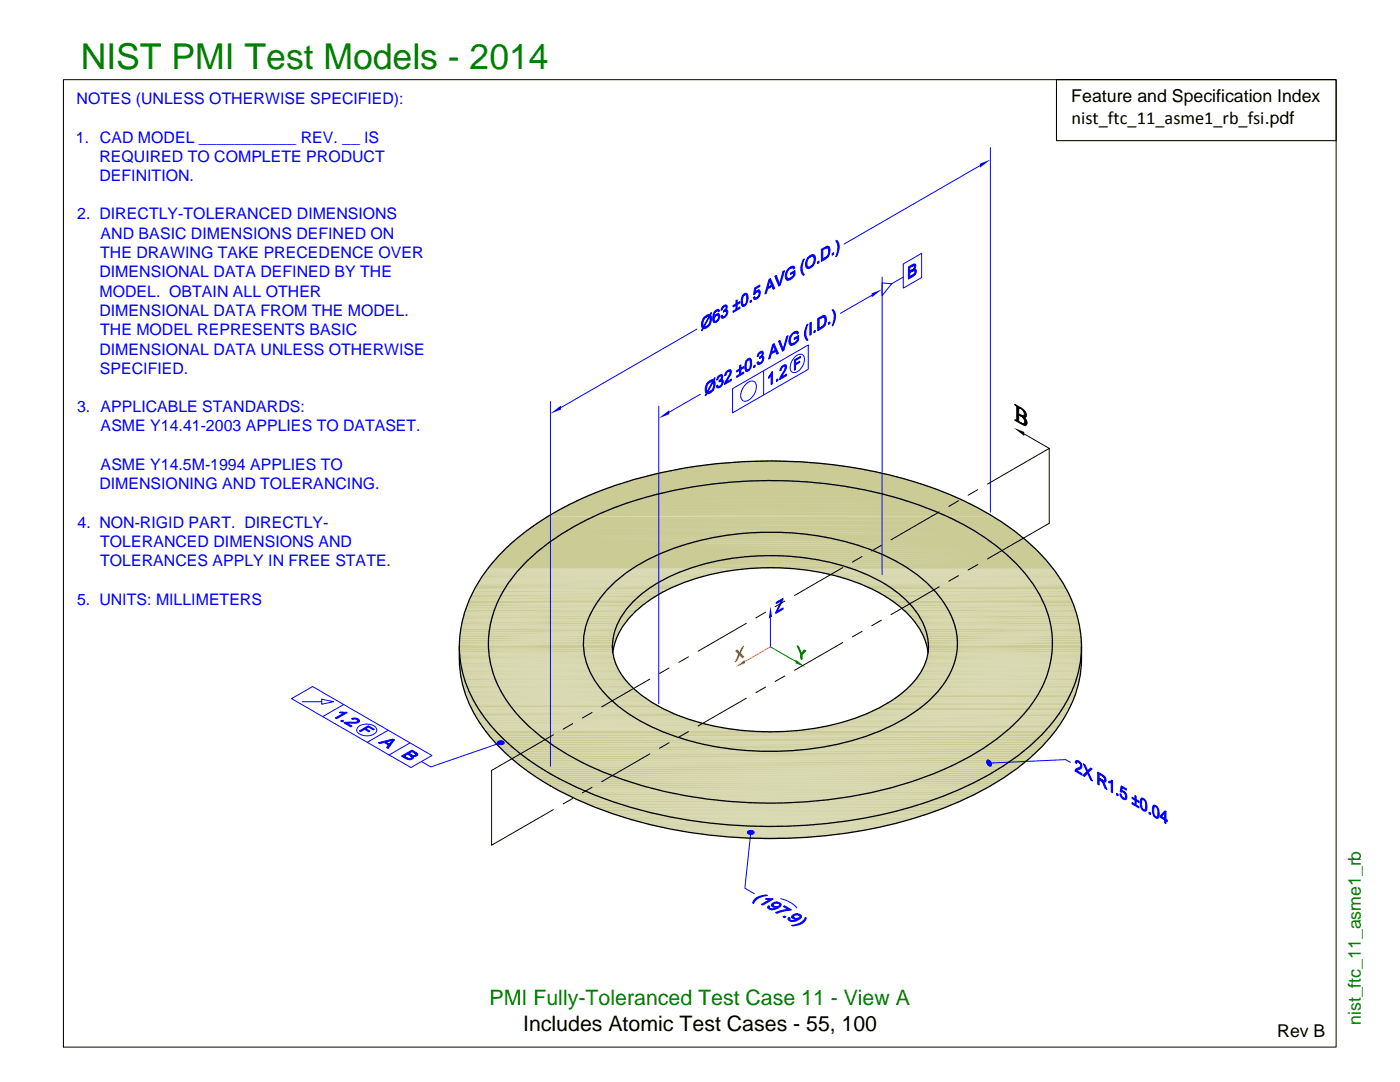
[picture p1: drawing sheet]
<svg xmlns="http://www.w3.org/2000/svg" width="279mm" height="216mm" viewBox="0 0 279 216" stroke-linecap="round" stroke-linejoin="round" font-family="sans-serif">
<path d="M153 92h1.5z" fill="#cbcb95"/>
<g fill="none" stroke="#cbcb95" stroke-width=".2">
<path d="M115.6 99.7h76.3M116.2 99.5h75.1M116.8 99.2h73.9M117.4 98.9h72.7M118 98.7h71.5M118.6 98.4h70.3M119.2 98.2h69.1M119.8 97.9h67.9M120.5 97.7h66.5M121.1 97.5h65.3M121.8 97.2h64M122.4 97h62.7"/>
<path d="M123 96.8h61.5M123.7 96.6h60.1M124.4 96.4h58.8M125 96.1h57.5M125 96h57.5M125.7 95.9h56.1M126.3 95.6h54.9M126.3 95.7h54.9M127 95.5h53.5M127.7 95.3h52.1M127.7 95.4h52.1M128.4 95.2h50.7"/>
<path d="M128.4 95.1h50.7M129.1 95h49.3M129.1 94.9h49.3M129.8 94.8h48M129.8 94.7h48M130.5 94.7h46.6M130.5 94.6h46.6M131.1 94.4h45.3M131.1 94.5h45.3M131.8 94.3h43.9M132.5 94.2h42.5M132.5 94.1h42.5"/>
<path d="M133.2 94h41.1M133.9 93.9h39.7M133.9 93.8h39.7M134.7 93.8h38.1M134.7 93.7h38.1M135.4 93.6h36.7M136.1 93.5h35.3M136.1 93.4h35.3M136.8 93.4h33.9M136.8 93.3h33.9M137.5 93.2h32.5M137.5 93.3h32.5"/>
<path d="M138.2 93.2h31.1M138.2 93.1h31.1M139 93h29.6M139.7 92.9h28.1M140.4 92.8h26.7M141.2 92.7h25.1M141.2 92.8h25.1M141.9 92.7h23.7M141.9 92.6h23.7M142.6 92.5h22.3M143.4 92.5h20.7M144.1 92.4h19.3"/>
<path d="M145.6 92.3h16.3M146.3 92.2h14.9M147.8 92.1l11.9 .1M148.5 92.1h10.5M150.8 92h5.9M158.2 92.1h-8.9M162.7 92.3l-17.9 .1M93.6 119.7h36.3M93.7 119.5h36.3M93.9 119.2h36.7M94.1 118.7h37.3M94.3 118.3h37.8"/>
<path d="M94.3 118.2h38.1M94.5 117.8h38.5M94.6 117.7h38.8M94.8 117.3h39.1M95.1 116.9h39.8M95.3 116.4h40.7M95.4 116.1h41.7M95.6 115.9h42.1M95.6 116h41.5M95.7 115.7h42.5M95.8 115.6h42.6M95.8 115.5h43"/>
<path d="M95.9 115.4h43.5M96.1 115.2h43.7M96.1 115.1h43.9M96.2 115h44.4M96.3 114.9h44.9M96.4 114.8h45.1M96.4 114.7h45.4M96.5 114.6h45.9M96.6 114.4h46.4M96.7 114.3h46.7M96.7 114.3h47M96.8 114.2h47.5"/>
<path d="M96.9 114.1h48M96.9 114h48.7M97.1 113.8h49.8M97.2 113.7h50.3M97.2 113.6h51M97.3 113.5h51.5M97.4 113.3h54M97.5 113.3h112.6M97.7 113h112.1M98 112.6h111.5M98.4 112.2h110.7M98.7 111.8h110.1"/>
<path d="M99.1 111.4h109.3M99.4 111h108.7M99.8 110.6h107.9M100.2 110.2h107.1M100.6 109.8h106.3M101 109.4h105.5M101.4 109h104.7M101.8 108.6h103.9M102.2 108.2h103.1M102.7 107.9h102.2M103.1 107.5h101.3M103.5 107.1h100.5"/>
<path d="M104 106.8h99.5M104.5 106.4h98.6M104.9 106h97.7M105.4 105.7h96.7M105.9 105.3h95.7M106.4 105h94.7M106.8 104.6h93.9M107.3 104.3h92.9M107.8 104h91.9M108.4 103.7h90.8M108.9 103.3h89.7M109.9 102.7h87.7"/>
<path d="M110.5 102.4h86.5M111 102.1h85.5M111.6 101.8h84.3M112.1 101.5h83.3M112.7 101.2h82.1M113.2 100.9h81.1M113.8 100.6h79.9M114.4 100.3h78.7M115 100h77.5M146.2 113.8l-49.2 .1M149.6 113.4l-52.3 .1M150.8 113.4h-53.4"/>
<path d="M156.1 113.3h54M156.7 113.4h53.4M157.9 113.4l52.3 .1M158.7 113.5h51.5M159.3 113.6h51M160 113.7h50.4M160.7 113.8h49.7M161.3 113.8l49.2 .1M161.9 114h48.7M162.6 114.1h48.1M163.2 114.2h47.5M163.8 114.3h47"/>
<path d="M164.1 114.3h46.7M164.5 114.4h46.4M165.1 114.6h45.9M165.7 114.7h45.4M166 114.8h45.1M166.3 114.9h44.9M166.9 115h44.4M167.5 115.1h43.9M167.7 115.2h43.8M168.1 115.4h43.5M168.7 115.5h43M169.1 115.6h42.6"/>
<path d="M169.3 115.7h42.5M169.8 115.9h42.1M170.4 116h41.5M170.4 116.1h41.7M171.5 116.4h40.7M172.6 116.9h39.8M173.6 117.3h39.1M174.1 117.7h38.8M174.5 117.8h38.5M175.1 118.2h38.1M175.4 118.3h37.8M176.1 118.7h37.3"/>
<path d="M176.9 119.2h36.7M177.4 119.5h36.4M177.6 119.7h36.3M91.7 128.6h30.9M91.7 129.1h30.8M91.7 130.3h30.6M91.7 130.5h30.6M91.7 130.7h30.7M91.7 130.8h30.7M91.7 131h30.8M91.7 131.2h30.8M91.7 131.4h30.9"/>
<path d="M91.7 131.5h30.9M91.7 131.6h30.9M91.7 131.7h31M91.7 131.9h31M91.7 128h31.1M91.7 132h31M91.7 132.1h31.1M91.7 132.2h31.1M91.7 132.4h31.2M91.7 132.5h31.2M91.7 127.6h31.3M91.7 132.6h31.3"/>
<path d="M91.7 132.8h31.4M91.7 132.9h31.4M91.7 133h31.5M91.7 133.1h31.5M91.8 127.2h31.3M91.8 133.3h31.5M91.8 133.5h31.6M91.8 133.6h31.6M91.8 133.7h31.7M91.8 126.7h31.6M91.8 133.8h31.8M91.8 126.6h31.6"/>
<path d="M91.8 134h31.9M91.8 134.1h31.9M91.8 134.2h32M91.9 126.1h31.7M91.9 134.3h32M91.9 134.5h32.1M91.9 134.6h32.2M91.9 125.7h31.9M91.9 134.7h32.3M91.9 134.9h32.4M92 135.1h32.4M92 125.3h32.1"/>
<path d="M92 135.2h32.5M92 135.3h32.5M92 135.4h32.7M92.1 135.6h32.7M92.1 124.7h32.4M92.1 135.7h32.8M92.1 135.8h32.9M92.1 135.9h33M92.2 124.3h32.6M92.2 136.1h33.1M92.2 136.2h33.1M92.2 136.3h33.2"/>
<path d="M92.3 123.9h32.9M92.3 136.5h33.3M92.3 123.7h33M92.3 136.6h33.5M92.4 136.7h33.4M92.4 136.8h33.5M92.4 137h33.7M92.4 123.3h33.2M92.4 137.2h33.9M92.5 137.3h33.9M92.5 137.4h34M92.5 122.9h33.5"/>
<path d="M92.5 137.5h34.2M92.6 137.7h34.3M92.6 137.8h34.3M92.6 137.9h34.4M92.7 122.3h33.9M92.7 138h34.5M92.8 138.2h34.6M92.8 138.3h34.8M92.8 121.9h34.1M92.8 138.4h34.9M92.9 138.5h35M92.9 138.7h35.2"/>
<path d="M92.9 121.5h34.5M93 138.8h35.2M93 121.4h34.6M93 138.9h35.3M93 139h35.5M93.1 139.2h35.6M93.1 121h34.9M93.2 139.3h35.7M93.2 139.4h35.8M93.2 139.5h36M93.3 120.6h35.3M93.3 139.6h36.1"/>
<path d="M93.3 120.4h35.5M93.3 139.8h36.4M93.4 139.9h36.3M93.4 140h36.5M93.5 120.1h35.7M177.6 140h36.5M177.7 139.9h36.4M177.8 139.8h36.4M178.1 139.6h36.1M178.3 120.1h35.7M178.3 139.5h36M178.5 139.4h35.8"/>
<path d="M178.5 139.3h35.9M178.7 120.4h35.5M178.8 139.2h35.6M178.9 120.6h35.3M179 139h35.5M179.2 138.9h35.3M179.2 138.8h35.3M179.4 138.7h35.2M179.5 121h34.9M179.6 138.5h35.1M179.9 138.4h34.8M179.9 121.4h34.6"/>
<path d="M179.9 138.3h34.8M180.1 138.2h34.7M180.1 121.5h34.5M180.3 138h34.5M180.5 137.9h34.3M180.5 137.8h34.4M180.6 121.9h34.1M180.7 137.7h34.2M180.8 137.5h34.2M180.9 122.3h33.9M181 137.4h34M181.1 137.3h33.9"/>
<path d="M181.2 137.2h33.9M181.4 137h33.7M181.5 122.9h33.5M181.6 136.8h33.5M181.7 136.8h33.5M181.7 136.6h33.5M181.9 123.3h33.2M181.9 136.5h33.3M182.1 136.3h33.2M182.2 136.2h33.1M182.2 123.7h33M182.2 136.1h33.1"/>
<path d="M182.3 123.9h32.9M182.4 135.9h33M182.5 135.8h32.9M182.6 135.7h32.8M182.7 135.6h32.7M182.7 124.3h32.6M182.8 135.4h32.7M182.9 135.3h32.6M183 124.7h32.4M183 135.2h32.5M183.1 135.1h32.4M183.2 134.9h32.4"/>
<path d="M183.3 134.7h32.3M183.4 125.3h32.1M183.4 134.7h32.2M183.5 134.5h32.1M183.6 134.3h32M183.7 125.7h31.9M183.7 134.2h32M183.7 134.1h32M183.8 134h31.9M183.9 126.1h31.7M183.9 133.8h31.8M184 133.7h31.7"/>
<path d="M184.1 133.6h31.6M184.1 126.6h31.6M184.1 133.5h31.7M184.1 126.7h31.6M184.2 133.3h31.6M184.3 133.1h31.5M184.4 132.9h31.4M184.4 127.2h31.4M184.4 132.8h31.4M184.5 132.6h31.3M184.6 127.6h31.2M184.6 132.5h31.2"/>
<path d="M184.6 132.4h31.2M184.7 132.2h31.1M184.7 128h31.1M184.7 132.1h31.1M184.8 132h31M184.8 131.9h31M184.8 131.7h31M184.9 128.6h30.9M184.9 131.6h30.9M185 131.3h30.8M185 131.5h30.8M185 131.2h30.8"/>
<path d="M185 129.1h30.8M185 131h30.8M185.1 130.8h30.7M185.1 130.7h30.7M185.2 130.5h30.6M185.2 130.3h30.6M93.5 140.1h36.7M93.5 140.3h36.9M93.6 140.4h37M93.6 140.5h37.1M93.7 140.6h37.2M93.7 140.7h37.5"/>
<path d="M93.8 140.9h37.6M93.9 140.9h37.5M93.9 141h37.8M93.9 141.1h38.1M94 141.3h38.3M94.1 141.4h38.3M94.1 141.5h38.4M94.1 141.6h38.7M94.2 141.7h38.9M94.3 141.8h39.1M94.4 141.9h39.1M94.4 142h39.3"/>
<path d="M94.4 142.1h39.6M94.6 142.4h40M94.9 142.9h41M95 143.1h41.4M95.2 143.4h42.1M95.2 143.5h42.5M95.5 143.9h43.4M95.6 144h43.5M95.6 144.1h44.1M95.7 144.3h44.7M95.8 144.4h44.9M95.9 144.5h45.2"/>
<path d="M95.9 144.6h45.9M96.1 144.8h46.4M96.2 144.9h46.7M96.2 145h47.1M96.3 145.1h47.7M96.4 145.2h48.3M96.5 145.4h48.9M96.6 145.4h49.1M96.6 145.5h49.6M96.6 145.6h50.3M96.7 145.6h51M96.8 145.7h51.6"/>
<path d="M96.8 145.8h52.4M96.9 145.9h53M96.9 145.9h53.8M96.9 146h55.3M97 146h113.5M97.3 146.5h112.9M97.7 146.9h112.1M98.1 147.4h111.3M98.5 147.9h110.5M99 148.4h109.6M99.4 148.8h108.7M99.8 149.3h107.9"/>
<path d="M100.3 149.8h106.9M100.8 150.2h105.9M101.3 150.7h104.9M101.8 151.1h103.9M102.3 151.6h102.9M102.8 152h101.9M103.3 152.4h100.9M103.9 152.9h99.7M104.4 153.3h98.7M105 153.7h97.5M105.6 154.1h96.4M106.1 154.5h95.3"/>
<path d="M106.7 154.9h94.1M107.3 155.3h92.9M107.9 155.7h91.7M108.6 156.1h90.3M109.2 156.5h89.1M109.9 156.9h87.8M110.5 157.3h86.5M111.2 157.6h85.1M111.9 158h83.7M112.6 158.3h82.3M113.2 158.7h81M114 159h79.5"/>
<path d="M114.7 159.4h78.1M115.4 159.7h76.7M156.8 145.9h53.8M157.6 145.9h53M158.3 145.8h52.4M159.1 145.7h51.6M159.8 145.6h51M160.6 145.6h50.3M161.2 145.5h49.7M161.3 145.5h49.6M162.1 145.4h48.9M162.8 145.2h48.3"/>
<path d="M163.5 145.1h47.7M164.2 145h47M164.3 145h47M165 144.8h46.4M165.7 144.6h45.9M166.4 144.6h45.2M166.5 144.5h45.2M167.1 144.3h44.7M167.8 144.1h44.1M168.4 144h43.5M169.8 143.6h42.4M170 143.5h42.3"/>
<path d="M171.1 143.1h41.4M171.4 143h41.2M172.3 142.6h40.5M172.7 142.5h40.2M172.9 142.4h40M173.2 142.2h39.8M173.5 142.1h39.6M173.8 142h39.3M173.9 142h39.2M174.1 141.8h39.1M174.4 141.7h38.9M174.7 141.6h38.7"/>
<path d="M175 141.4h38.4M175 141.5h38.4M175.2 141.3h38.3M175.5 141.1h38.1M175.8 141h37.8M175.9 141h37.7M176 140.9h37.7M176.3 140.7h37.5M176.6 140.6h37.2M176.8 140.5h37M176.9 140.4h37M177.1 140.3h36.9"/>
<path d="M177.3 140.1h36.7M210.5 146h-55.9M116.1 160.1h75.3M116.9 160.4h73.7M117.6 160.7h72.3M118.4 161h70.7M118.6 161.1h70.3M119.1 161.3h69.3M119.4 161.4h68.7M119.9 161.6h67.7M120.2 161.7h67.1M120.7 161.9h66.1"/>
<path d="M120.9 162h65.7M121.5 162.1h64.5M121.8 162.3h64M122.3 162.4h62.9M122.5 162.5h62.5M123.1 162.7h61.3M123.3 162.8h60.9M123.9 162.9h59.7M124.2 163.1h59.2M124.7 163.2h58.1M125 163.3h57.5M125.5 163.4h56.5"/>
<path d="M125.8 163.6h55.9M126.3 163.7h54.9M126.6 163.8h54.3M127.2 163.9h53.1M127.5 164h52.5M128 164.1h51.5M128.3 164.2h50.9M128.9 164.3h49.7M129.2 164.5h49.2M129.7 164.6h48.1M130 164.7h47.5M130.6 164.8h46.3"/>
<path d="M130.9 164.9h45.8M131.4 165h44.7M131.7 165.1h44.1M132.3 165.2h42.9M132.6 165.2h42.3M133.2 165.3h41.1M133.5 165.4h40.6M134 165.5h39.5M134.3 165.6h38.9M134.9 165.7h37.7M135.2 165.7h37.1M135.8 165.8h35.9"/>
<path d="M136.1 165.9h35.3M136.7 166h34.1M137 166h33.5M137.6 166.1h32.3M137.9 166.2h31.7M138.5 166.2h30.5M138.8 166.3h29.9M139.4 166.4h28.7M139.7 166.4h28.1M140.3 166.5h26.9M140.6 166.5h26.3M141.2 166.6h25.1"/>
<path d="M141.5 166.7h24.5M142.1 166.7h23.3M142.4 166.7h22.7M143 166.8h21.5M143.3 166.8h20.9M143.9 166.9h19.7M144.2 166.9h19.1M145.2 167h17.2M145.8 167h15.9M146.1 167.1h15.4M147 167.1h13.5M147.9 167.2h11.7"/>
<path d="M148.8 167.2h9.9M150.4 167.3h6.7M152.2 167.3h3"/>
</g>
<g fill="none" stroke="#cbcb95" stroke-width=".21">
<path d="M121.8 97.1h64M123 96.7h61.5M123.7 96.5h60.1M124.4 96.2h58.8M125.7 95.8h56.1M94.9 117h40M95.1 116.8h40.3M95.2 116.6h40.8M95.3 116.3h41.2M171 116.3h41.2M171.5 116.6h40.8M172.1 116.8h40.3"/>
<path d="M172.6 117h40M92 125.1h32.3M92.6 122.5h33.8M181.1 122.5h33.8M183.2 125.1h32.3M184.7 128.2h31.1M95.3 143.7h43.1M114.2 159.2h79.1M114.9 159.6h77.7M168.4 143.9h43.6M169.1 143.7h43.1M116.4 160.2h74.7"/>
<path d="M117.1 160.5h73.3M117.9 160.8h71.7"/>
</g>
<g fill="none" stroke="#cbcb95" stroke-width=".23">
<path d="M119.2 98.1h69.1M120.5 97.6h66.5M121.1 97.3h65.3M122.4 96.9h62.7M93.9 119h37.1M94 118.8h37.3M94.8 117.2h39.6M173.1 117.2h39.6M176.2 118.8h37.3M176.6 119h37M91.7 128.2h31.1M94.7 142.6h40.5"/>
<path d="M94.8 142.8h41M95.1 143.3h42M110.7 157.4h86.1M111.4 157.8h84.7M112.1 158.2h83.3M112.8 158.5h81.9M113.5 158.9h80.5M115.6 159.9h76.3M170.4 143.3h42M171.7 142.8h41"/>
</g>
<g fill="none" stroke="#cbcb95" stroke-width=".25">
<path d="M116.2 99.3h75.1M117.4 98.8h72.7M118 98.6h71.5M118.6 98.3h70.3M119.8 97.8h67.9M94.4 118h38.5M94.7 117.5h39.2M97.5 113.2h112.5M173.6 117.5h39.3M174.6 118h38.5M91.7 128.5h31M92.1 124.9h32.4"/>
<path d="M92.5 122.7h33.7M181.3 122.7h33.7M183 124.9h32.5M94.5 142.3h40.1M108.1 155.9h91.3M108.8 156.3h89.9M109.4 156.7h88.7M110.1 157.1h87.3"/>
</g>
<g fill="none" stroke="#cbcb95" stroke-width=".28">
<path d="M115 99.9h77.5M115.6 99.6h76.3M116.8 99.1h73.9M94.1 118.5h37.8M113.2 100.7h81.1M114.4 100.2h78.7M175.6 118.5h37.8M177 119.3h36.8M91.8 126.3h31.8M92.4 123.5h33.2M181.9 123.5h33.3M183.9 126.3h31.8"/>
<path d="M184.8 128.4h31M106.3 154.7h94.9M106.9 155.1h93.7M107.5 155.5h92.5"/>
</g>
<g fill="none" stroke="#cbcb95" stroke-width=".3">
<path d="M93.5 119.9h36.1M93.7 119.3h36.8M111 101.9h85.5M112.1 101.3h83.3M112.7 101h82.1M113.8 100.4h79.9M177.9 119.9h36.1M93 121.1h35M93.2 120.8h35.2M93.4 120.2h35.8M178.3 120.2h35.8M179.1 120.8h35.3"/>
<path d="M179.5 121.1h35M104 153.1h99.5M104.6 153.5h98.3M105.1 153.9h97.3M105.7 154.3h96.1"/>
</g>
<g fill="none" stroke="#cbcb95" stroke-width=".32">
<path d="M106.8 104.5h93.9M108.4 103.5h90.8M108.9 103.2h89.7M109.4 102.9h88.7M109.9 102.5h87.7M110.5 102.2h86.5M111.6 101.6h84.3M91.7 127.8h31.2M91.8 127h31.5M92.2 124.1h32.9M92.7 122.1h34.2M92.8 121.8h34.5"/>
<path d="M180.2 121.8h34.5M180.6 122.1h34.2M182.5 124.1h32.8M184.2 127h31.6M184.6 127.8h31.2M102.4 151.8h102.7M102.9 152.2h101.7M103.5 152.6h100.5"/>
</g>
<path d="M105.4 105.5h96.7M105.9 105.2h95.7M107.3 104.2h92.9M107.8 103.8h91.9M91.9 125.5h32.2M92.1 124.5h32.7M92.4 123.1h33.5M182.7 124.5h32.7M183.5 125.5h32.1M100.4 150h106.7M101.4 150.9h104.7M101.9 151.3h103.7" fill="none" stroke="#cbcb95" stroke-width=".34"/>
<g fill="none" stroke="#cbcb95" stroke-width=".36">
<path d="M102.7 107.7h102.2M103.5 106.9h100.5M104 106.6h99.5M104.5 106.2h98.6M104.9 105.9h97.7M106.4 104.8h94.7M91.7 127.4h31.4M91.9 125.9h31.9M181.6 123.1h33.5M183.7 125.9h31.9M98.6 148.1h110.3M99 148.6h109.5"/>
<path d="M99.5 149.1h108.5M99.9 149.5h107.7M100.9 150.4h105.7"/>
</g>
<g fill="none" stroke="#cbcb95" stroke-width=".38">
<path d="M100.2 110h107.1M101 109.2h105.5M101.4 108.8h104.7M101.8 108.4h103.9M102.2 108.1h103.1M103.1 107.3h101.3M91.7 128.9h30.9M91.7 129.3h30.8M91.7 129.6h30.7M91.7 130h30.6M184.4 127.4h31.4M184.9 128.9h30.9"/>
<path d="M185 129.3h30.8M185.1 129.6h30.7M185.2 130h30.6M97 146.2h113.5M98.2 147.7h111.1"/>
</g>
<path d="M98.4 112h110.7M98.7 111.6h110.1M99.1 111.2h109.3M99.4 110.8h108.7M99.8 110.4h107.9M100.6 109.6h106.3M97.4 146.7h112.7M97.8 147.2h111.9" fill="none" stroke="#cbcb95" stroke-width=".4"/>
<path d="M97.7 112.8h112.1M98 112.4h111.5" fill="none" stroke="#cbcb95" stroke-width=".42"/>
<g fill="#cbcb95">
<path d="M153.1 167.3h1.1z"/>
<path d="M152.6 167.3h1.6z"/>
</g>
<path d="M152.6 167.3h2.4" fill="none" stroke="#cbcb95" stroke-width=".2"/>
<path d="M153.8 121l.3 2.1-.7 .3z" fill="#00f"/>
<path d="M153.8 123.3v5.8" fill="none" stroke="#00f" stroke-width=".2"/>
<path d="M154.9 120.2l1.4-.8v.3l-1.2 2.3 1.2-.7v.3l-1.5 .8v-.2l1.2-2.4-1.1 .6z" fill-rule="evenodd" fill="#00f" stroke="#00f" stroke-width=".2"/>
<path d="M146.7 133.1l2-1.5v.8z" fill="#ff3f00"/>
<path d="M153.8 129.1l-5.1 2.9" fill="none" stroke="#ff3f00" stroke-width=".2"/>
<g fill="#ff3f00" stroke="#ff3f00" stroke-width=".2">
<path d="M147.4 130.5l.2 .2-.6 1.2-.3 .2z" fill-rule="evenodd"/>
<path d="M146.8 129.9l.3-.2 1.3 1.4-.3 .2z" fill-rule="evenodd"/>
<path d="M148.1 129.1l.3-.2-.7 1.4-.1-.1z" fill-rule="evenodd"/>
</g>
<path d="M158.8 131.6l2 1.5-2-.7z" fill="#008000"/>
<path d="M153.8 129.1l5 2.9" fill="none" stroke="#008000" stroke-width=".2"/>
<g fill="#008000" stroke="#008000" stroke-width=".2">
<path d="M159.1 128.9l.3 .1 .5 1.4-.1 .1z" fill-rule="evenodd"/>
<path d="M160.5 129.7l.3 .2-.7 .8v.9l-.3-.2v-.9z" fill-rule="evenodd"/>
</g>
<path d="M195.6 33.1l-27.2 15.6M197.7 29.4v72.8M139.1 65.7l-27.1 15.6M109.9 80.1v72.8" fill="none" stroke="#00f" stroke-width=".2"/>
<g fill="#00f">
<path d="M195.6 32.7l2.1-.8-2.1 1.6z"/>
<path d="M109.9 82.5l2.1-1.6v.8z"/>
</g>
<g fill="#00f" stroke="#00f" stroke-width=".2">
<path d="M140.4 65.6l1.2-.8v.1a1.3 1.3 0 0 1-1.2 .7z" fill-rule="evenodd"/>
<path d="M141.6 63.2l.3-.2a1.67 1.67 0 0 1-.9 2.2l.1-.1a1.56 1.56 0 0 0 .5-1.9z" fill-rule="evenodd"/>
<path d="M140.3 63.6l.7-.4a1.55 1.55 0 0 0-.6 1.9l-.3 .2-.1-.4 .1-.7z" fill-rule="evenodd"/>
<path d="M140.7 63.1l.4-.2 .5-.1-1.3 .8z" fill-rule="evenodd"/>
<path d="M140.3 63.6l1.3-.8 .3-.4h.1l-.2 .5 .1 .1-.3 .2-1.1 2 .3 .1 .8-.5-1.2 .8-.3 .4-.1-.1 .2-.4-.1-.2 .3-.2 1.1-2h-.3z" fill-rule="evenodd"/>
<path d="M143 62.9l.5-.2 .1 .6-.2 .5-.4 .3 .4-.7-.1-.5z" fill-rule="evenodd"/>
<path d="M142.8 62.9l.3-.3h.3l-.9 .7z" fill-rule="evenodd"/>
<path d="M142.5 62.3l.5-.2-.4 .5-.1 .7 .2-.1v.1a.51 .51 0 0 0 0 .8l.7-.3a.73 .73 0 0 1-1 .5l-.2-.9z" fill-rule="evenodd"/>
<path d="M142.7 62.1l.4-.3a.33 .33 0 0 1 .3 0 .33 .33 0 0 1 .2 .3l-.3 .2-.2-.3-.6 .3z" fill-rule="evenodd"/>
<path d="M143.9 63.1l.2-.2 .2 .3 .2-.1-.5 .3z" fill-rule="evenodd"/>
<path d="M144.6 62.2l.5-.4a1.1 1.1 0 0 1-1.1 1.6l.7-.3a.78 .78 0 0 0 .2-.9z" fill-rule="evenodd"/>
<path d="M144.4 62l.5-.3v.2l.2-.1-.7 .5z" fill-rule="evenodd"/>
<path d="M144.1 61.4l.4-.2-.3 .6-.3 .1z" fill-rule="evenodd"/>
<path d="M144.3 61.1l.6-.3a.6 .6 0 0 1 0 .9l-.4 .3a.45 .45 0 0 0 .4-.4 .45 .45 0 0 0-.2-.5l-.6 .3z" fill-rule="evenodd"/>
<path d="M146.3 62.1l1.4-.8v.2l-1.4 .8z" fill-rule="evenodd"/>
<path d="M146.9 60l.2-.2v.7l.6-.3v.3l-.6 .3v.6l-.2 .2v-.7l-.6 .3v-.2l.6-.4z" fill-rule="evenodd"/>
<path d="M148.1 59.1l.5-.3a1.71 1.71 0 0 0-.2 2.1l.2-.1-.5 .3a2.46 2.46 0 0 1 0-2z" fill-rule="evenodd"/>
<path d="M148.4 58.8l.3-.3 .3 .1a2.07 2.07 0 0 1-.4 2.5h-.5a1.7 1.7 0 0 0 .7-2.3l-.7 .3z" fill-rule="evenodd"/>
<path d="M149.7 60l.3-.1v.3l-.3 .2z" fill-rule="evenodd"/>
<path d="M150.3 59.4l.3-.2 .3 .3 .6-.4a.69 .69 0 0 1-1.1 .5z" fill-rule="evenodd"/>
<path d="M151 58.3l.6-.3a1.02 1.02 0 0 1-.6 1.4 .74 .74 0 0 0 .3-1.2z" fill-rule="evenodd"/>
<path d="M150.9 58.1l.6-.2-.8 .5z" fill-rule="evenodd"/>
<path d="M150.6 57.5l1-.6v.3l-.8 .4-.1 .8 .9-.5-1.2 .9z" fill-rule="evenodd"/>
<path d="M153.5 55.8l.3-.2-.5 1.7 .8-.2-.9 .5-.2 .9-.3 .2z" fill-rule="evenodd"/>
<path d="M153.8 55.6l.8 1.9-.3 .2-.2-.6-.8 .2 .7-.4-.4-.9z" fill-rule="evenodd"/>
<path d="M156.3 54.2l.2-.2-.8 2.9-.3 .2z" fill-rule="evenodd"/>
<path d="M154.6 55.1l.3-.2 .7 1.8-.2 .4z" fill-rule="evenodd"/>
<path d="M157.8 54.5l.8-.5v1l-.8 .8-.7 .1 .8-.5 .5-.5v-.5l-.6 .4z" fill-rule="evenodd"/>
<path d="M157.8 53.5l.6-.4 .2 .4-.2 .2-.3-.3z" fill-rule="evenodd"/>
<path d="M157.3 53.6l.6-.4 .5-.1-.6 .4a1.38 1.38 0 0 0-.5 2.1l.5-.1-.7 .4a1.66 1.66 0 0 1 .2-2.3z" fill-rule="evenodd"/>
<path d="M160.3 51.8l.2-.1a3 3 0 0 0 0 3.1l-.2 .1a2.38 2.38 0 0 1-.1-2.8z" fill-rule="evenodd"/>
<path d="M161.1 51.6l.7-.4a1.49 1.49 0 0 0-.6 2h.5l.7-.4a1.04 1.04 0 0 1-1.5 .6l-.1-.1a2.14 2.14 0 0 1 .3-1.7z" fill-rule="evenodd"/>
<path d="M161.3 51.3l.4-.3a.59 .59 0 0 1 .6-.2 .59 .59 0 0 1 .4 .6v.7l-.2 .6-.7 .5a1.52 1.52 0 0 0 .5-2 1.24 1.24 0 0 0-1.2 .4z" fill-rule="evenodd"/>
<path d="M163.2 52.3l.2-.2v.3l-.2 .2z" fill-rule="evenodd"/>
<path d="M164.6 49.6l.8-.4a1.69 1.69 0 0 1 0 1.9l-1.2 .6 .5-.2a1.4 1.4 0 0 0 .4-2z" fill-rule="evenodd"/>
<path d="M163.9 49.7l1.1-.5h.4l-1.2 .7v1.8l1.2-.6-.5 .5-1 .6z" fill-rule="evenodd"/>
<path d="M166.1 50.6l.3-.2v.4l-.3 .1z" fill-rule="evenodd"/>
<path d="M166.8 48l.2-.1a2.17 2.17 0 0 1 .2 2.6l-.2 .6-.2 .1a3.2 3.2 0 0 0 0-3.2z" fill-rule="evenodd"/>
<path d="M150.7 179.3a3.1 3.1 0 0 1 2.4-.6h-.2a2.88 2.88 0 0 0-2.5 1.6 .45 .45 0 0 1 .1-.8z" fill-rule="evenodd"/>
<path d="M152.8 179.4l.3-.1 .5 .2z" fill-rule="evenodd"/>
<path d="M152 180.5l1.6-1-.4-.2 1.1 .1-2.1 1.2z" fill-rule="evenodd"/>
<path d="M153.4 180.7l.2 .2v.3l.5 .3a.83 .83 0 0 1-.9-.5z" fill-rule="evenodd"/>
<path d="M153.9 180.6l1 .5a.83 .83 0 0 1-1-.5z" fill-rule="evenodd"/>
<path d="M154.1 180.3l.8-.3 .5 .3a.77 .77 0 0 0-1.1 .3l.2 .2-.6-.2z" fill-rule="evenodd"/>
<path d="M153.7 181.3h.6l.7-.2-.3-.2h.4a.42 .42 0 0 0 .4-.6l-.5-.3h.2a.55 .55 0 0 1 .7 .5 .55 .55 0 0 1-.5 .6l-.6 .3a.92 .92 0 0 1-1.1-.1z" fill-rule="evenodd"/>
<path d="M154.8 182.1l.9-.4 1.6-.2-1-.6 .3-.2 1.3 .8-1.8 .4-1 .3z" fill-rule="evenodd"/>
<path d="M156.3 182.9l.2-.1 .3 .1-.3 .2z" fill-rule="evenodd"/>
<path d="M157.4 183.1l.3 .1-.1 .3 .5 .4a.8 .8 0 0 1-.9-.6z" fill-rule="evenodd"/>
<path d="M158 182.9l1 .5h-.1a.73 .73 0 0 1-.9-.5z" fill-rule="evenodd"/>
<path d="M158.1 182.7l.9-.4 .5 .3a.62 .62 0 0 0-.7-.1 .62 .62 0 0 0-.4 .6l.1 .1-.5-.3z" fill-rule="evenodd"/>
<path d="M157.7 183.6l.7 .1 .6-.3-.2-.1a.57 .57 0 0 0 .8-.6l-.5-.3a.57 .57 0 0 1 .7 .1 .57 .57 0 0 1 0 .7l-.5 .3a1.42 1.42 0 0 1-1.6 .1z" fill-rule="evenodd"/>
<path d="M158 184.7l.2-.1a2.89 2.89 0 0 0 2.5-1.5l.2 .1-.1 .2a2.57 2.57 0 0 1-2.8 1.3z" fill-rule="evenodd"/>
<path d="M215.3 152.1l.5 .3a.83 .83 0 0 1-.7 1.2l-.2 .2 1 .6v.3l-1.4-.8a.83 .83 0 0 1 .9-.8 .59 .59 0 0 0-.1-1z" fill-rule="evenodd"/>
<path d="M214.8 151.8l.5 .1 .5 .5-.7-.4-.2 .3-.3-.1z" fill-rule="evenodd"/>
<path d="M216.1 154.7l.8-.7 .1 .3-.6 .6z" fill-rule="evenodd"/>
<path d="M216.2 152.4l.3 .2 1.5 3.3-.3-.2z" fill-rule="evenodd"/>
<path d="M217.2 153.7l.5-.5 .3 .2-.8 .7-.1-.3z" fill-rule="evenodd"/>
<path d="M219.7 155.7l.6 .5 .6 1.3-.3-.2-.5-1.1z" fill-rule="evenodd"/>
<path d="M219.4 155.3l.9 .4a.56 .56 0 0 0-.3-.8l.7 .4-.1 .7z" fill-rule="evenodd"/>
<path d="M219.1 154.1l1.2 .7 .3 .4-1.2-.7v.8l1.2 .7-.3 .1-.9-.5v1l-.3-.1z" fill-rule="evenodd"/>
<path d="M221.3 155.9l.5 .2-.5 .1z" fill-rule="evenodd"/>
<path d="M221.4 155.9l.5-.2 .1 .1v2.4l-.2-.2v-1.9z" fill-rule="evenodd"/>
<path d="M222.8 158.3l.3 .2v.3l-.3-.2z" fill-rule="evenodd"/>
<path d="M223.5 158.4l.3 .3a1.19 1.19 0 0 0 .9 .8l-.1 .1a1.26 1.26 0 0 1-1.1-1.2z" fill-rule="evenodd"/>
<path d="M224.2 158.1l.5 .2 .2 .5-.1 .6-.6-.2h.3a.69 .69 0 0 0-.3-1.1z" fill-rule="evenodd"/>
<path d="M223.9 157.8l.4 .1 .4 .4z" fill-rule="evenodd"/>
<path d="M223.8 156.8l1 .6v.3l-.8-.5-.1 .6 .8 .5-1.1-.4z" fill-rule="evenodd"/>
<path d="M225.9 160.1l1.4 .9v.2l-1.4-.8z" fill-rule="evenodd"/>
<path d="M225.9 159.1l.6 .3v-.7l.2 .2v.6l.6 .4v.2l-.6-.3v.7l-.2-.2v-.6l-.6-.4z" fill-rule="evenodd"/>
<path d="M227.8 159.3l.4 .3h-.2a1.73 1.73 0 0 0 .2 1.9 1.46 1.46 0 0 1-.6-1.9z" fill-rule="evenodd"/>
<path d="M227.8 159.3l.5 .1a1.96 1.96 0 0 1 .4 2.4 .68 .68 0 0 1-.9-.5l.7 .3a1.9 1.9 0 0 0-.2-2z" fill-rule="evenodd"/>
<path d="M229.3 162.1l.3 .1v.4l-.3-.2z" fill-rule="evenodd"/>
<path d="M230.1 160.8l.6 .2h-.3a1.99 1.99 0 0 0 .3 2l-.5-.3-.2-.5v-1.1z" fill-rule="evenodd"/>
<path d="M230.2 160.7h.2a1.72 1.72 0 0 1 .6 2.6l-.3-.1-.5-.5 .6 .3 .2-.1a1.68 1.68 0 0 0-.8-2.2z" fill-rule="evenodd"/>
<path d="M232.5 161.8l.2 .1-.9 1.1 1.2 .6v.3l-.3-.2v.6l-.3-.1v-.6l-.9-.5v-.3z" fill-rule="evenodd"/>
<path d="M232.7 161.9v1.6l-.9-.5 .6 .3v-1.1z" fill-rule="evenodd"/>
</g>
<g fill="none" stroke="#00f" stroke-width=".2">
<path d="M174 58.9l-6.3 3.6M176 55.3v59.4M139.8 78.7l-6.3 3.6M131.5 81v59.4M196.9 151.9l.5 .4-.5-.2zM196.9 152.1l.5 .2h-.4zM197 152.3h.4l-.3 .2zM197 151.8l.4 .5-.5-.4zM197 151.8l.1-.1 .3 .6zM197.1 151.7h.1l.2 .6zM197.1 152.5l.3-.2-.2 .3zM197.2 151.7h.1l.1 .6z"/>
<path d="M197.3 151.7l.2 .1-.1 .5zM197.4 152.3l.5 .3-.1 .1zM197.4 152.3l.3-.2 .1 .2zM197.4 152.3l.2 .6-.1-.1zM197.4 152.3l.3 .5-.1 .1zM197.4 152.3l.4 .4-.1 .1zM197.4 152.3l.5 .1v.2zM197.4 152.3h.4l.1 .1zM197.4 152.3l.1 .5h-.2zM197.4 152.3l-.1 .5-.1-.2zM197.5 151.8l.1 .1-.2 .4zM197.6 151.9l.1 .2-.3 .2z"/>
<path d="M213.6 152.1l-.9-.5-14.9 .7M149.2 166.1h.6l-.6 .1zM149.2 166.2l.6-.1-.5 .2zM149.2 166l.1-.1 .5 .2zM149.2 166l.6 .1h-.6zM149.3 166.3l.5-.2-.4 .3zM149.3 165.9l.2-.1 .3 .3zM149.4 166.4l.4-.3-.2 .4zM149.5 165.8l.2-.1 .1 .4zM149.7 165.7h.2l-.1 .4zM149.8 166.5l-1.1 10.7 1.8 1.1M149.8 166.1l.4-.3 .2 .1z"/>
<path d="M149.8 166.1v.4h-.2zM149.8 166.1l.7 .1-.2 .1zM149.8 166.1l.2 .4h-.2zM149.8 166.1l.4 .3-.2 .1zM149.8 166.1l.7-.1v.1zM149.8 166.1l.6-.2 .1 .1zM149.8 166.1h.7v.1zM149.8 166.1l.5 .2-.1 .1zM149.9 165.7l.2 .1-.3 .3zM150.1 165.8h.1l-.4 .3zM155.8 179.3a5.7 5.7 0 0 1 3.2 1.9"/>
</g>
<g fill="#00f">
<path d="M131.5 83.5l2-1.6v.8z"/>
<path d="M174 58.5l2-.8-2 1.6z"/>
</g>
<g fill="#00f" stroke="#00f" stroke-width=".2">
<path d="M141.1 78.5l1.3-.7-.2 .2a1.24 1.24 0 0 1-1.1 .5z" fill-rule="evenodd"/>
<path d="M142.3 76.2l.3-.2a1.62 1.62 0 0 1-.9 2.1h.1a1.61 1.61 0 0 0 .5-1.9z" fill-rule="evenodd"/>
<path d="M141.1 76.6l.6-.4a1.45 1.45 0 0 0-.6 1.9l-.2 .2-.1-.2a1.93 1.93 0 0 1 .3-1.5z" fill-rule="evenodd"/>
<path d="M141.3 76.3l.5-.4 .6-.1-1.3 .8z" fill-rule="evenodd"/>
<path d="M141.1 76.6l1.3-.8 .2-.4h.1l-.2 .5 .1 .1-.3 .2-1 2h.4l.7-.4-1.3 .7-.3 .5-.1-.1 .3-.5-.1-.1 .2-.2 1.1-2h-.3z" fill-rule="evenodd"/>
<path d="M143 77l.2-.2 .2 .3h.3l-.5 .3z" fill-rule="evenodd"/>
<path d="M143.7 76.1l.5-.3a1.08 1.08 0 0 1-1 1.6l.5-.3a.61 .61 0 0 0 .2-1.1z" fill-rule="evenodd"/>
<path d="M143.6 75.9l.5-.3-.1 .2h.2l-.7 .4z" fill-rule="evenodd"/>
<path d="M143.2 75.3l.4-.2-.3 .6-.3 .1z" fill-rule="evenodd"/>
<path d="M143.4 75a.43 .43 0 0 1 .5-.3 .43 .43 0 0 1 .4 .5l-.2 .4-.5 .3 .4-.6-.3-.3-.5 .3z" fill-rule="evenodd"/>
<path d="M145.3 74.1l.5-.3 .1 .2a3.9 3.9 0 0 1-1 2.2l1.1-.6v.3l-1.4 .8 .6-1.3a1.28 1.28 0 0 0 .4-1.3z" fill-rule="evenodd"/>
<path d="M145 74.1l.4-.2 .4-.1-.6 .4-.3 .7-.3 .1z" fill-rule="evenodd"/>
<path d="M147 75l1.4-.8v.3l-1.4 .8z" fill-rule="evenodd"/>
<path d="M147.6 73l.2-.2v.7l.6-.3v.2l-.6 .3v.7l-.2 .1v-.6l-.6 .3v-.2l.6-.4z" fill-rule="evenodd"/>
<path d="M148.9 72.1l.4-.3a1.63 1.63 0 0 0-.1 2h.1l-.4 .3a2.24 2.24 0 0 1 0-2z" fill-rule="evenodd"/>
<path d="M149.1 71.7l.4-.2a.85 .85 0 0 1 .5 1.2l-.4 1.1-.4 .3h-.3a1.71 1.71 0 0 0 .7-2.3l-.7 .3z" fill-rule="evenodd"/>
<path d="M150.4 73l.3-.1v.3l-.3 .2z" fill-rule="evenodd"/>
<path d="M151.1 72.3l.2-.1 .1 .2h.3l-.4 .3z" fill-rule="evenodd"/>
<path d="M151.8 71.4l.5-.3a1.09 1.09 0 0 1-1 1.6l.4-.3a.64 .64 0 0 0 .4-1z" fill-rule="evenodd"/>
<path d="M151.6 71.3l.6-.3-.1 .1h.2l-.7 .4z" fill-rule="evenodd"/>
<path d="M151.3 70.7l.4-.3-.3 .7-.3 .1z" fill-rule="evenodd"/>
<path d="M151.5 70.3l.6-.2 .2 .4-.1 .5-.5 .2 .3-.4 .1-.3-.2-.1-.6 .3z" fill-rule="evenodd"/>
<path d="M154.2 68.8l.3-.2-.5 1.7 .8-.2-.9 .5-.2 .9-.3 .1z" fill-rule="evenodd"/>
<path d="M154.5 68.6l.8 1.9-.3 .2-.2-.6-.8 .2 .7-.4-.4-.9z" fill-rule="evenodd"/>
<path d="M157 67.2l.3-.2-.9 2.9-.2 .1z" fill-rule="evenodd"/>
<path d="M155.4 68.1l.3-.2 .6 1.8-.1 .3z" fill-rule="evenodd"/>
<path d="M158.5 67.5l.9-.5-.1 .9a1.64 1.64 0 0 1-1.5 1l1.3-1v-.5l-.6 .4z" fill-rule="evenodd"/>
<path d="M158.5 66.5l.7-.4 .1 .3-.2 .3-.2-.3z" fill-rule="evenodd"/>
<path d="M158.1 66.6l.6-.5h.5a1.78 1.78 0 0 0-1.3 2.4l.2 .1 .4-.1-.8 .3a1.14 1.14 0 0 1-.2-1.3z" fill-rule="evenodd"/>
<path d="M161.1 64.8l.1-.1a2.9 2.9 0 0 0-.1 2.9l.1 .2-.1 .1a2.63 2.63 0 0 1 0-3.1z" fill-rule="evenodd"/>
<path d="M161.6 64.5l.3-.2v2.4l-.3 .2z" fill-rule="evenodd"/>
<path d="M162.4 66.1l.3-.2v.4l-.3 .1z" fill-rule="evenodd"/>
<path d="M163.9 63.4l.8-.4a1.87 1.87 0 0 1 0 1.9l-1.2 .6a1.52 1.52 0 0 0 1.1-1.2l-.1-.9-.2-.1z" fill-rule="evenodd"/>
<path d="M163.2 63.6l1-.6h.4l-1.1 .7v1.8l1.2-.6-.4 .4-1.1 .7z" fill-rule="evenodd"/>
<path d="M165.3 64.4l.3-.2v.4l-.3 .1z" fill-rule="evenodd"/>
<path d="M166.1 61.9l.2-.1a2.66 2.66 0 0 1-.2 3.2 3.3 3.3 0 0 0 0-3.1z" fill-rule="evenodd"/>
<path d="M182.1 54.1l.6-.4 .2 .4-.1 .5-1.2 .6 .5-.3a.58 .58 0 0 0 .4-.9z" fill-rule="evenodd"/>
<path d="M182 53.1l.7-.3-.1 .8-1 .5 .4-.2a.53 .53 0 0 0 .4-.9z" fill-rule="evenodd"/>
<path d="M181.3 53.3l1.1-.6h.3l-1.1 .7v.7l1-.5-.1 .1h.2l-1.1 .7v.8l1.2-.6-.5 .5-1 .6z" fill-rule="evenodd"/>
<path d="M71.7 145.8l1.8-1 1.2 .7-.2 .1-1-.5-.5 .3 .8 .5-.2 .1-.8-.5-.8 .5z" fill-rule="evenodd"/>
<path d="M67.8 142.2l.2-.2 .6 .3z" fill-rule="evenodd"/>
<path d="M66.9 143.3l1.7-1-.4-.2 1.1 .1-2.1 1.2z" fill-rule="evenodd"/>
<path d="M68 143.9l.3-.2 .3 .2-.3 .1z" fill-rule="evenodd"/>
<path d="M68.6 144.2l2.6-.1a.25 .25 0 0 0 .2-.3 .25 .25 0 0 0-.2-.2l.6 .3a2.13 2.13 0 0 1-2.1 .4h-.5l1.1 .6-.3 .1z" fill-rule="evenodd"/>
<path d="M70.2 143.4a1.05 1.05 0 0 1 1.6 .5 1.17 1.17 0 0 0-1.4-.3z" fill-rule="evenodd"/>
<path d="M75.5 148.2l2.9-.7 .3 .1-1.7 .5 .5 .6-.8-.6-.9 .3z" fill-rule="evenodd"/>
<path d="M77 148.1l.7 .4 .6-.8 .4-.1-1.2 1.8-.3-.2 .3-.5z" fill-rule="evenodd"/>
<path d="M80.6 150.9a1.2 1.2 0 0 0 1.5 .3l.1-.2-.3-.2 .6 .4-.2 .2-.5 .2z" fill-rule="evenodd"/>
<path d="M81.6 150.3l.5 .3a.54 .54 0 0 0 .9-.1l-.3-.3 .7 .4-.3 .2-.5 .1z" fill-rule="evenodd"/>
<path d="M80.1 150.9l2.1-1.2 .9 .5 .3 .4-1.1-.6-.7 .3 1 .6h-.2l.1 .3-1.1-.7-.8 .4 1.2 .7-.6-.1z" fill-rule="evenodd"/>
<path d="M158.5 71.8l1.2-.7v.3l-.9 .5v.7l.8-.5v.2l-.8 .5v.9l-.3 .2z" fill-rule="evenodd"/>
<path d="M153.5 75l.4-.2-.5 .7z" fill-rule="evenodd"/>
<path d="M154 74.3l.2-.2v2.5l-.3 .1v-1.9l-.4 .2z" fill-rule="evenodd"/>
<path d="M155 75.8l.3-.2v.3l-.3 .2z" fill-rule="evenodd"/>
<path d="M156.3 73.1l.6-.2a2.05 2.05 0 0 1-.7 2l-.2 .3 1-.5v.3l-1.4 .8 .1-.6a3.7 3.7 0 0 0 1-2z" fill-rule="evenodd"/>
<path d="M156 73.1l.4-.3 .4 .1a1.11 1.11 0 0 0-.9 1l-.3 .1z" fill-rule="evenodd"/>
</g>
<g fill="none" stroke="#00f" stroke-width=".2">
<path d="M180.3 52.7l3.6-2.2v4.9l-3.6 2.1zM180.3 55.3l-2.4 1.3-1.9 2.4v-2.5l1.9 .1M146.2 77.6l15.1-8.8v4.9l-15.1 8.7zM148.8 76.7l.3-.3a1.04 1.04 0 0 1 1.4-.3 1.04 1.04 0 0 1 .4 1.4 2.95 2.95 0 0 1-2.4 2.6 1.75 1.75 0 0 1-.2-2.7zM152.4 74v4.8M158.6 71.3a1.05 1.05 0 0 1 1-.6 1.05 1.05 0 0 1 .9 .7 2.71 2.71 0 0 1-2.2 3 1.37 1.37 0 0 1-.4-2.1zM58.2 139.4l4.2-2.4 23.8 13.7-4.2 2.5zM64.2 139.5l2.4 .5-2.4 .5zM60.3 140h3.9M68.6 140.6l-4.2 2.4M71.5 145a2.65 2.65 0 0 1 3.7 .4 1.42 1.42 0 0 1-1.6 1.4 2.54 2.54 0 0 1-2.4-.9v-.4zM77.5 145.7l-4.2 2.4"/>
<path d="M81.8 148.2l-4.1 2.4M99.3 148.2h.6l-.6 .1zM99.3 148.3l.6-.1-.5 .2zM99.3 148.1l.6 .1h-.6zM99.3 148.1l.1-.1 .5 .2zM99.4 148.4l.5-.2-.4 .3zM99.4 148.4l-13.4 4.6-1.9-1M99.4 148l.2-.1 .3 .3zM99.5 148.5l.4-.3-.2 .4zM99.6 147.9l.2-.1 .1 .4zM99.8 147.8h.2l-.1 .4zM99.9 148.2l.4 .3-.2 .1z"/>
<path d="M99.9 148.2l.7-.1v.2zM99.9 148.2l.6-.2 .1 .1zM99.9 148.2l.5 .3h-.1zM99.9 148.2l.7 .1-.1 .1zM99.9 148.2l.5-.3 .1 .1zM99.9 148.2v.4h-.2zM99.9 148.2l.6 .2-.1 .1zM99.9 148.2l.2 .4h-.2zM100 147.8h.2l-.3 .4zM100.2 147.8l.2 .1-.5 .3z"/>
</g>
<g fill="none" stroke="#000" stroke-width=".2">
<path d="M12.7 15.9h254v193h-254zM210.8 15.9h55.9v12.2h-55.9zM210.8 28.1h.1M191.3 99.9l-1.9 1.1M195.1 97.7l-1.9 1.1M197.1 96.6l12.3-7.1v14.9l-12.3 7.1M204.4 86.6l5 2.9M156.6 119.9l-1.9 1.2M168.2 113.3l-9.6 5.5M172 111l-1.9 1.2M175.9 108.8l-1.9 1.1M187.4 102.2l-9.6 5.5"/>
<path d="M187.4 117.1l-9.6 5.5M191.3 114.9l-1.9 1.1M195.1 112.6l-1.9 1.1M129.7 135.5l-9.6 5.6M133.5 133.3l-1.9 1.1M137.4 131.1l-1.9 1.1M148.9 124.4l-9.6 5.5M148.9 139.3l-9.6 5.6M152.8 137.1l-1.9 1.1M152.8 122.2l-1.9 1.1M156.6 134.9l-1.9 1.1M168.2 128.2l-9.6 5.6"/>
<path d="M172 126l-1.9 1.1M175.9 123.8l-1.9 1.1M110.4 146.6l-12.3 7.1v15l12.3-7.2M114.3 144.4l-1.9 1.1M114.3 159.3l-1.9 1.1M118.2 157.1l-2 1.1M118.2 142.2l-2 1.1M129.7 150.4l-9.6 5.6M133.5 148.2l-1.9 1.1M137.4 146l-1.9 1.1M12.7 208.9h.1"/>
</g>
<path d="M202.3 85.4l2.1 .8v.8z" fill="#000"/>
<g fill="#000" stroke="#000" stroke-width=".2">
<path d="M202.8 81l.9 .5-.4-.2v1.2l1.2 .9-1.2-.6v1.3l1.3 .8-2.1-1.1h.4v-.2v-2.3z" fill-rule="evenodd"/>
<path d="M202.5 80.7l1.4 .8a1.41 1.41 0 0 1 .8 1.7l-.2 .1-.8-.5 .5 .2 .1-.1 .1-.5a3.4 3.4 0 0 0-1.8-1.6z" fill-rule="evenodd"/>
<path d="M203.7 83l.8 .4a.96 .96 0 0 1 .3 1.4l-.2 .1-.8-.5 .4 .1a.86 .86 0 0 0-.3-1.4z" fill-rule="evenodd"/>
</g>
<path d="M105.2 111.9a55.7 55.7 0 0 1 23.7-12.7 93 93 0 0 1 54.8 1.7 50.5 50.5 0 0 1 19.8 12.3 21.6 21.6 0 0 1 6.4 17.7 22.2 22.2 0 0 1-7.2 13.3 55.6 55.6 0 0 1-23.5 12.6 95.2 95.2 0 0 1-55.6-1.5 52.1 52.1 0 0 1-19.2-11.5 21.5 21.5 0 0 1-6.9-15.7 23.2 23.2 0 0 1 7.7-16.2zM122 116.8a38.5 38.5 0 0 1 18.1-9 58.7 58.7 0 0 1 36.8 3.2 26.5 26.5 0 0 1 12.3 10.6 13.3 13.3 0 0 1-1 15 27.2 27.2 0 0 1-11.3 8.7 60 60 0 0 1-33.7 3.8 45.4 45.4 0 0 1-19.4-7.8 18.1 18.1 0 0 1-7.2-11 14.9 14.9 0 0 1 4.1-12zM126.7 119.7a35.2 35.2 0 0 1 18.9-8.2 50.6 50.6 0 0 1 28.6 3.7 21.7 21.7 0 0 1 9.8 8.8 10.2 10.2 0 0 1-1.6 12 25.8 25.8 0 0 1-10.7 6.9 52.8 52.8 0 0 1-38.5-1.1 23 23 0 0 1-9.1-7.1 10.6 10.6 0 0 1 .9-13.1zM91.7 129.1a24.7 24.7 0 0 0 6.8 18.7 53.5 53.5 0 0 0 20.7 13.5 101.7 101.7 0 0 0 51.6 4.6 78.6 78.6 0 0 0 30.2-11.1 34.5 34.5 0 0 0 13.3-15.3 21.9 21.9 0 0 0 1.5-8v-2.4M91.7 129.1a27.2 27.2 0 0 1 8.9-19.3 57.1 57.1 0 0 1 22.7-13.1 100.3 100.3 0 0 1 64.3 1.2 54.4 54.4 0 0 1 21.1 13.8 26.4 26.4 0 0 1 7.1 17.4M122.3 130.2a13.5 13.5 0 0 1 5.1-8.7 35.3 35.3 0 0 1 17.7-7.5 50.6 50.6 0 0 1 28.9 3.5 22.8 22.8 0 0 1 9.5 8 11.7 11.7 0 0 1 1.7 4.7M215.8 129.1a23.9 23.9 0 0 1-6.3 15.7 51.7 51.7 0 0 1-21.1 14 101.4 101.4 0 0 1-56.7 3.8 69.4 69.4 0 0 1-27.9-12.3 31.3 31.3 0 0 1-11.4-15.7 21.5 21.5 0 0 1-.7-5.5" fill="none" stroke="#000" stroke-width=".25"/>
<text font-size="7.1" fill="#008000" x="16.1" y="13.8">NIST PMI Test Models - 2014</text>
<text font-size="4.3" fill="#008000" x="97.7" y="200.6">PMI Fully-Toleranced Test Case 11 - View A</text>
<text font-size="4.3" x="104.4" y="205.7">Includes Atomic Test Cases - 55, 100</text>
<text font-size="3.7" x="213.8" y="24.7">nist_ftc_11_asme1_rb_fsi.pdf</text>
<g font-size="3.5">
<text x="213.8" y="20.4">Feature and Specification Index</text>
<text x="254.9" y="207">Rev B</text>
</g>
<text font-size="3.5" fill="#008000" x="271.6" y="204.6" transform="rotate(-90 271.6 204.6)">nist_ftc_11_asme1_rb</text>
<g font-size="3.2" fill="#00f">
<text x="15.3" y="20.8">NOTES (UNLESS OTHERWISE SPECIFIED):</text>
<text x="15.2" y="28.4">1. CAD MODEL ___________ REV. __ IS</text>
<text x="19.8" y="32.3">REQUIRED TO COMPLETE PRODUCT</text>
<text x="19.8" y="36.1">DEFINITION.</text>
<text x="15.4" y="43.8">2. DIRECTLY-TOLERANCED DIMENSIONS</text>
<text x="20.1" y="47.6">AND BASIC DIMENSIONS DEFINED ON</text>
<text x="20" y="51.5">THE DRAWING TAKE PRECEDENCE OVER</text>
<text x="19.8" y="55.3">DIMENSIONAL DATA DEFINED BY THE</text>
<text x="19.9" y="59.2">MODEL. OBTAIN ALL OTHER</text>
<text x="19.8" y="63">DIMENSIONAL DATA FROM THE MODEL.</text>
<text x="19.8" y="70.8">DIMENSIONAL DATA UNLESS OTHERWISE</text>
<text x="20" y="66.9">THE MODEL REPRESENTS BASIC</text>
<text x="19.9" y="74.6">SPECIFIED.</text>
<text x="15.4" y="82.2">3. APPLICABLE STANDARDS:</text>
<text x="20.1" y="86.1">ASME Y14.41-2003 APPLIES TO DATASET.</text>
<text x="20.1" y="93.8">ASME Y14.5M-1994 APPLIES TO</text>
<text x="19.8" y="97.6">DIMENSIONING AND TOLERANCING.</text>
<text x="15.5" y="105.3">4. NON-RIGID PART. DIRECTLY-</text>
<text x="20" y="109.1">TOLERANCED DIMENSIONS AND</text>
<text x="20" y="113">TOLERANCES APPLY IN FREE STATE.</text>
<text x="15.4" y="120.6">5. UNITS: MILLIMETERS</text>
</g>
</svg>
